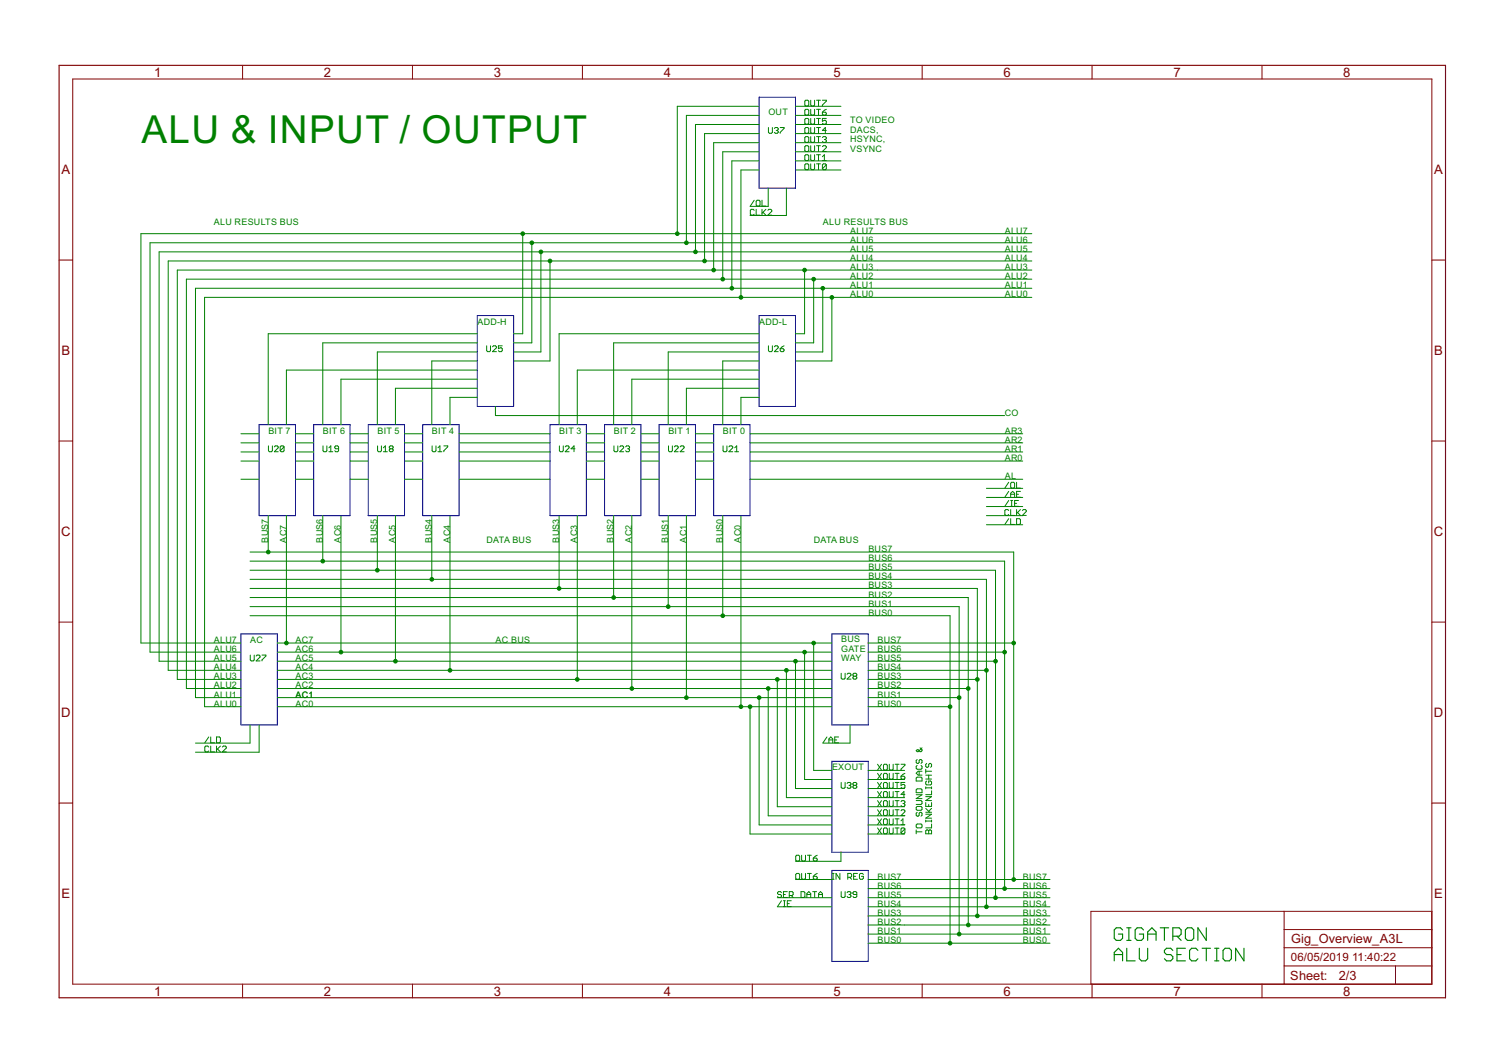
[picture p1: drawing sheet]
<svg xmlns="http://www.w3.org/2000/svg" width="420mm" height="297mm" viewBox="0 0 420 297" stroke-linecap="round" stroke-linejoin="round" font-family="sans-serif">
<g fill="none" stroke="#800000" stroke-width=".28">
<path d="M67.8 18.2v3.9M115.2 18.2v3.9M162.7 18.2v3.9M210.2 18.2v3.9M257.6 18.2v3.9M305.1 18.2v3.9M352.6 18.2v3.9M20.3 22.1h379.7v252.6h-379.7zM16.5 72.6h3.8M400 72.6h3.8M16.5 123.1h3.8M400 123.1h3.8"/>
<path d="M16.5 173.7h3.8M400 173.7h3.8M16.5 224.2h3.8M400 224.2h3.8M358.7 254.4v20.3M358.7 259.5h41.3M400 254.4h-95.2v20.3M67.8 274.7v3.9M115.2 274.7v3.9M162.7 274.7v3.9M210.2 274.7v3.9M257.6 274.7v3.9"/>
<path d="M305.1 274.7v3.9M352.6 274.7v3.9M358.7 269.7h41.3M358.7 264.6h41.3M389.8 269.7v5"/>
</g>
<path d="M16.5 18.2h387.3v260.4h-387.3z" fill="none" stroke="#800000" stroke-width=".32"/>
<g fill="none" stroke="#000080" stroke-width=".28">
<path d="M212.1 27.1h10.1v25.4h-10.1zM133.3 88.1h10.2v25.4h-10.2zM212.1 88.1h10.1v25.4h-10.1zM72.4 118.6h10.1v25.4h-10.1zM87.6 118.6h10.2v25.4h-10.2zM102.9 118.6h10.1v25.4h-10.1zM118.1 118.6h10.1v25.4h-10.1zM153.6 118.6h10.2v25.4h-10.2zM168.9 118.6h10.1v25.4h-10.1zM184.1 118.6h10.2v25.4h-10.2zM199.4 118.6h10.1v25.4h-10.1zM67.3 177h10.2v25.4h-10.2z"/>
<path d="M232.4 177h10.1v25.4h-10.1zM232.4 212.5h10.1v25.4h-10.1zM232.4 243h10.1v25.4h-10.1z"/>
</g>
<g fill="none" stroke="#008000" stroke-width=".32">
<path d="M313.6 259.6l-.6-.6h-1.2l-.5 .6v2.3l.5 .6h1.2l.6-.6v-1.1h-1.2M314.8 259h1.2M315.4 259v3.5M319.4 259.6l-.5-.6h-1.2l-.6 .6v2.3l.6 .6h1.2l.5-.6v-1.1h-1.1M324.1 259h2.4M325.3 259v3.5M331.7 259h1.2l.6 .6v2.3l-.6 .6h-1.2l-.5-.6v-2.3zM337 259v3.5l-2.4-3.5v3.5M311.3 268.2v-2.3l1.1-1.2 1.2 1.2v2.3M311.3 266.5h2.3M314.8 262.5h1.2M314.8 264.7v3.5h2.3"/>
<path d="M318.3 264.7v3l.6 .5h1.1l.6-.5v-3M320.6 260.8h2.4M320.6 262.5v-2.3l1.2-1.2 1.2 1.2v2.3M327.6 261.4h1.8l.6-.6v-1.2l-.6-.6h-1.8v3.5M327.6 265.3l-.6-.6h-1.1l-.6 .6v.6l.6 .6h1.1l.6 .6v.6l-.6 .5h-1.1l-.6-.5M328.8 261.4l1.2 1.1M328.8 266.5h1.2M331.2 264.7h-2.4v3.5h2.4M334.6 265.3l-.5-.6h-1.2l-.6 .6v2.4l.6 .5h1.2l.5-.5M335.8 264.7h2.4M337 264.7v3.5M339.3 268.2h1.2"/>
<path d="M339.3 264.7h1.2M339.9 264.7v3.5M342.2 264.7h1.2l.6 .6v2.4l-.6 .5h-1.2l-.5-.5v-2.4zM347.5 264.7v3.5l-2.3-3.5v3.5"/>
</g>
<g fill="none" stroke="#008000" stroke-width=".28">
<path d="M212.1 34.8h-17.8v35.5M212.1 37.3h-15.3v35.6M212.1 32.2h-20.4v35.6M212.1 29.7h-22.9v35.5M212.1 39.8h-12.7v35.6M214.7 35.6v1.4l.2 .2h.6l.3-.2v-1.4M216.3 35.9l.3-.3h.5l.3 .3-.3 .5M216.9 36.4h.2M217.1 36.4l.3 .3-.3 .5h-.5l-.3-.2M218 35.6h1v.3l-1 1.1v.2M222.2 34.8h12.7M222.2 37.3h12.7"/>
<path d="M222.2 29.7h12.7M222.2 32.2h12.7M222.2 39.8h12.7M224.8 28.2l.3-.2h.6l.2 .2v1.1l-.2 .3h-.6l-.3-.3zM224.8 30.8l.3-.3h.6l.2 .3v1.1l-.2 .2h-.6l-.3-.2zM224.8 33.3l.3-.2h.6l.2 .2v1.1l-.2 .3h-.6l-.3-.3zM224.8 35.9l.3-.3h.6l.2 .3v1.1l-.2 .2h-.6l-.3-.2zM224.8 38.4l.3-.3h.6l.2 .3v1.1l-.2 .3h-.6l-.3-.3zM226.5 28v1.3l.3 .3h.5l.3-.3v-1.3M226.5 30.5v1.4l.3 .2h.5l.3-.2v-1.4M226.5 33.1v1.3l.3 .3h.5l.3-.3v-1.3M226.5 35.6v1.4l.3 .2h.5l.3-.2v-1.4"/>
<path d="M226.5 38.1v1.4l.3 .3h.5l.3-.3v-1.4M228.1 38.1h1.1M228.1 35.6h1.1M228.1 33.1h1.1M228.1 30.5h1.1M228.1 28h1.1M228.7 28v1.6M228.7 30.5v1.6M228.7 33.1v1.6M228.7 35.6v1.6M228.7 38.1v1.7M229.7 28h1.1v.2l-1.1 1.1v.3"/>
<path d="M229.7 31.3h.9l.2 .6-.2 .2h-.6l-.3-.2zM229.7 38.4l.3-.3h.6l.2 .3-.2 .5M230.3 38.9h.3M230.6 38.9l.2 .3-.2 .6h-.6l-.3-.3M230.8 33.1h-1.1v.8l.6-.3 .5 .3v.5l-.2 .3h-.6l-.3-.3M230.8 36.4h-1.1l.9-.8v1.6M230.8 30.5l-1.1 .8M210.7 58.7l-.3-.3h-.5l-.3 .3v1.1l.3 .3h.5l.3-.3M210.7 55.9l-1.1 1.6M211.2 58.4v1.7h1.1M211.5 55.9h.5l.3 .3v1.1l-.3 .2h-.5l-.3-.2v-1.1zM212.1 44.9h-7.7v35.6"/>
<path d="M212.1 47.5h-5.1v35.5M212.1 42.4h-10.2v35.5M212.9 55.9v1.6h1.1M212.9 58.4v1.7M213.1 59.3l.9 .8M214 58.4l-1.1 1.1M214.5 58.7l.3-.3h.5l.3 .3v.3l-1.1 1.1h1.1M214.6 52.5v5.1h-5.1M219.7 52.5v7.7h-10.2M222.2 44.9h12.7M222.2 47.5h12.7M222.2 42.4h12.7"/>
<path d="M224.8 40.9l.3-.2h.6l.2 .2v1.1l-.2 .3h-.6l-.3-.3zM225.1 45.7h.6l.2 .3v1.1l-.2 .3h-.6l-.3-.3v-1.1zM225.1 43.2h.6l.2 .3v1.1l-.2 .2h-.6l-.3-.2v-1.1zM226.5 45.7v1.4l.3 .3h.5l.3-.3v-1.4M226.5 40.7v1.3l.3 .3h.5l.3-.3v-1.3M226.5 43.2v1.4l.3 .2h.5l.3-.2v-1.4M228.1 45.7h1.1M228.1 43.2h1.1M228.1 40.7h1.1M228.7 40.7v1.6M228.7 43.2v1.6M228.7 45.7v1.7"/>
<path d="M229.7 40.9l.3-.2h.6l.2 .2v.3l-1.1 1.1h1.1M229.7 44.8h1.1M229.7 43.8l.6-.6v1.6M230.8 46l-.2-.3h-.6l-.3 .3v1.1M230.8 46v1.1l-.2 .3h-.6l-.3-.3M230.8 46l-1.1 1.1M146 65.2v28h-2.5M148.6 67.8v27.9h-5.1M151.1 70.3v28h-7.6M153.6 72.9v27.9h-10.1M224.8 75.4v17.8h-2.6M227.3 77.9v17.8h-5.1"/>
<path d="M288.2 70.3h-243.8v114.3h22.9M288.2 72.9h-241.2v114.2h20.3M288.2 75.4h-238.7v114.3h17.8M288.2 65.2h-248.8v114.3h27.9M288.2 67.8h-246.3v114.3h25.4M288.2 77.9h-236.1v114.3h15.2M133.3 98.3h-27.9v20.3M133.3 95.7h-43.1v22.9M133.3 93.2h-58.4v25.4M136 96.5v1.4l.2 .3h.6l.2-.3v-1.4M137.6 96.8l.3-.3h.5l.3 .3v.3l-1.1 1.1h1.1M140.3 96.5h-1.1v.8l.6-.2 .5 .2v.6l-.3 .3h-.5l-.3-.3"/>
<path d="M212.1 98.3h-25.4v20.3M212.1 95.7h-40.7v22.9M212.1 93.2h-55.9v25.4M214.7 96.5v1.4l.2 .3h.6l.3-.3v-1.4M216.3 96.8l.3-.3h.5l.3 .3v.3l-1.1 1.1h1.1M218 97.3h.8l.2 .6-.2 .3h-.6l-.2-.3zM219 96.5l-1 .8M229.8 80.5v17.8h-7.6M232.4 83v17.8h-10.2M288.2 80.5h-233.6v114.3h12.7M288.2 83h-231.1v114.3h10.2M133.3 100.8h-12.7v17.8"/>
<path d="M133.3 110.9h-7.6v7.7M133.3 108.4h-22.8v10.2M133.3 105.9h-38.1v12.7M133.3 103.3h-53.3v15.3M138.4 113.5v2.5h142.2M212.1 100.8h-10.2v17.8M212.1 110.9h-5.1v7.7M212.1 108.4h-20.4v10.2M212.1 105.9h-35.6v12.7M212.1 103.3h-50.8v15.3M67.3 121.1h5.1M67.3 123.6h5.1"/>
<path d="M67.3 126.2h5.1M67.3 128.7h5.1M67.3 133.8h5.1M75 124.5v1.3l.3 .3h.5l.3-.3v-1.3M76.6 124.8l.3-.3h.5l.3 .3v.2l-1.1 1.1h1.1M79.4 124.8v1l-.3 .3h-.6l-.2-.3M79.4 124.8l-.3-.3h-.6l-.2 .3v1M79.4 124.8l-1.1 1M82.5 121.1h5.1M82.5 123.6h5.1M82.5 126.2h5.1M82.5 128.7h5.1"/>
<path d="M82.5 133.8h5.1M90.2 124.5v1.3l.3 .3h.6l.2-.3v-1.3M91.9 126.1h1.1M91.9 125l.5-.5v1.6M94.6 125.3h-.8l-.3-.3 .3-.5h.5l.3 .3v1l-.3 .3h-.5l-.3-.3M97.8 121.1h5.1M97.8 123.6h5.1M97.8 126.2h5.1M97.8 128.7h5.1M97.8 133.8h5.1M105.5 124.5v1.3l.2 .3h.6l.3-.3v-1.3M107.1 126.1h1.1"/>
<path d="M107.1 125l.6-.5v1.6M109 125.3l-.2 .3 .2 .5h.6l.2-.3-.2-.5M109 125.3l-.2-.3 .2-.5h.6l.2 .3-.2 .5M109 125.3h.6M113 121.1h5.1M113 123.6h5.1M113 126.2h5.1M113 128.7h5.1M113 133.8h5.1M120.7 124.5v1.3l.3 .3h.5l.3-.3v-1.3M122.3 126.1h1.1M122.3 125l.6-.5v1.6"/>
<path d="M124 124.5h1.1v.3l-1.1 1v.3M128.2 121.1h25.4M128.2 123.6h25.4M128.2 126.2h25.4M128.2 128.7h25.4M128.2 133.8h25.4M156.3 124.5v1.3l.2 .3h.6l.3-.3v-1.3M157.9 124.8l.3-.3h.5l.3 .3v.2l-1.1 1.1h1.1M160.6 125.3h-1.1l.9-.8v1.6M163.8 121.1h5.1M163.8 123.6h5.1M163.8 126.2h5.1"/>
<path d="M163.8 128.7h5.1M163.8 133.8h5.1M171.5 124.5v1.3l.3 .3h.5l.3-.3v-1.3M173.1 124.8l.3-.3h.5l.3 .3v.2l-1.1 1.1h1.1M174.8 124.8l.2-.3h.6l.3 .3-.3 .5M175.3 125.3h.3M175.6 125.3l.3 .3-.3 .5h-.6l-.2-.3M179 121.1h5.1M179 123.6h5.1M179 126.2h5.1M179 128.7h5.1M179 133.8h5.1"/>
<path d="M186.8 124.5v1.3l.2 .3h.6l.2-.3v-1.3M188.4 124.8l.3-.3h.5l.3 .3v.2l-1.1 1.1h1.1M190 124.8l.3-.3h.5l.3 .3v.2l-1.1 1.1h1.1M194.3 121.1h5.1M194.3 123.6h5.1M194.3 126.2h5.1M194.3 128.7h5.1M194.3 133.8h5.1M202 124.5v1.3l.2 .3h.6l.3-.3v-1.3M203.6 124.8l.3-.3h.5l.3 .3v.2l-1.1 1.1h1.1M205.3 126.1h1M205.3 125l.5-.5v1.6"/>
<path d="M209.5 121.1h76.2M209.5 123.6h76.2M209.5 126.2h76.2M209.5 128.7h76.2M209.5 133.8h76.2M275.6 138.9h10.1M275.6 136.3h10.1M281.8 134.6l-1.1 1.7M281.8 137.2l-1.1 1.6M281.8 139.7l-1.1 1.7M282.3 138.8v-1.1l.6-.5 .5 .5v1.1M282.3 138h1.1"/>
<path d="M282.3 139.7h.6M282.6 134.6h.6l.2 .3v1.1l-.2 .3h-.6l-.3-.3v-1.1zM282.6 139.7v1.7M284 134.6v1.7h1.1M284 138h.5M284.5 139.7h-1.1v1.7h1.1M285.1 137.2h-1.1v1.6M69.8 159.2h208.3v91.4M69.8 154.1h213.4v91.4M69.8 156.7h210.8v91.4M74.9 144v10.1M80 144v35.5"/>
<path d="M90.2 144v12.7M95.2 144v38.1M105.4 144v15.2M110.5 144v40.6M120.6 144v17.7M125.7 144v43.1M156.2 144v20.3M161.3 144v45.7M171.4 144v22.8M176.5 144v48.2M186.7 144v25.4M191.7 144v50.8"/>
<path d="M201.9 144v27.9M207 144v53.3M275.6 146.5h10.1M275.6 144h10.1M275.6 141.4h10.1M281.8 144.8l-1.1 1.6M281.8 142.5l-.3-.2h-.5l-.3 .2v1.1l.3 .3h.5l.3-.3M282.3 142.3v1.6h1.1M282.3 144.8v1.6h1.1M282.3 141.4h.6M283.4 140.5h.6M284 142.3v1.6"/>
<path d="M284 144.8h.8l.3 .3v1.1l-.3 .2h-.8zM284.3 143.1l.8 .8M285.1 142.3l-1.1 1M285.6 142.5l.3-.2h.5l.3 .2v.3l-1.1 1.1h1.1M69.8 161.7h205.8v91.5M69.8 164.3h203.2v91.4M69.8 166.8h200.7v91.4M69.8 169.4h198.1v91.4M69.8 171.9h195.6v91.4M77.5 179.5h154.9M227.3 179.5v35.6h5.1M242.5 179.5h40.7"/>
<path d="M69.9 182.9v1.3l.3 .3h.5l.3-.3v-1.3M71.6 183.2l.2-.3h.6l.2 .3v.2l-1 1.1h1M73.2 182.9h1.1v.3l-1.1 1v.3M77.5 184.6h154.9M77.5 187.1h154.9M77.5 194.8h154.9M77.5 197.3h154.9M77.5 182.1h154.9M77.5 189.7h154.9M77.5 192.2h154.9M209.5 197.3v35.5h22.9M212.1 194.8v35.5h20.3"/>
<path d="M214.6 192.2v35.6h17.8M217.1 189.7v35.5h15.3M219.7 187.1v35.6h12.7M222.2 184.6v35.5h10.2M224.8 182.1v35.5h7.6M235 188v1.3l.3 .3h.5l.3-.3v-1.3M236.6 188.2l.3-.2h.5l.3 .2v.3l-1.1 1.1h1.1M238.5 188.8l-.2 .3 .2 .5h.6l.3-.3-.3-.5M238.5 188.8l-.2-.3 .2-.5h.6l.3 .2-.3 .6M238.5 188.8h.6M242.5 184.6h35.6M242.5 187.1h33.1"/>
<path d="M242.5 194.8h25.4M242.5 197.3h22.9M242.5 182.1h38.1M242.5 189.7h30.5M242.5 192.2h28M58.3 205.7l-1.1 1.7M58.3 208.6l-.3-.3h-.5l-.3 .3v1l.3 .3h.5l.3-.3M58.9 205.7v1.7h1M58.9 208.3v1.6h1M60.5 205.7h.8l.3 .3v1.1l-.3 .3h-.8zM60.5 208.3v1.6M60.8 209.1l.8 .8"/>
<path d="M61.6 208.3l-1.1 1.1M62.1 208.6l.3-.3h.5l.3 .3v.2l-1.1 1.1h1.1M69.8 202.4v5.1h-15.2M72.4 202.4v7.6h-17.8M231 205.7l-1.1 1.7M231.6 207.4v-1.1l.5-.6 .5 .6v1.1M231.6 206.6h1M233.2 206.6h.5M234.3 205.7h-1.1v1.7h1.1M235 218.4v1.4l.3 .3h.5l.3-.3v-1.4M236.6 218.7l.3-.3h.5l.3 .3-.3 .5M237.2 219.2h.2"/>
<path d="M237.4 219.2l.3 .3-.3 .6h-.5l-.3-.3M237.5 202.4v5.1h-7.7M238.5 219.2l-.2-.2 .2-.6h.6l.3 .3-.3 .5M238.5 219.2l-.2 .3 .2 .6h.6l.3-.3-.3-.6M238.5 219.2h.6M242.5 217.6h10.2M242.5 215.1h10.2M245.2 218.4l1.1 1.7M245.2 215.9l1.1 1.6M245.2 213.4l1.1 1.6M246.3 218.4l-1.1 1.7M246.3 215.9l-1.1 1.6"/>
<path d="M246.3 213.4l-1.1 1.6M247.1 215.9h.5l.3 .3v1.1l-.3 .2h-.5l-.3-.2v-1.1zM247.1 213.4h.5l.3 .2v1.1l-.3 .3h-.5l-.3-.3v-1.1zM247.1 218.4h.5l.3 .3v1.1l-.3 .3h-.5l-.3-.3v-1.1zM248.4 213.4v1.3l.3 .3h.5l.3-.3v-1.3M248.4 215.9v1.4l.3 .2h.5l.3-.2v-1.4M248.4 218.4v1.4l.3 .3h.5l.3-.3v-1.4M250.1 218.4h1.1M250.1 215.9h1.1M250.1 213.4h1.1M250.6 213.4v1.6M250.6 215.9v1.6"/>
<path d="M250.6 218.4v1.7M251.7 213.4h1.1v.2l-1.1 1.1v.3M251.7 216.7h.8l.3 .6-.3 .2h-.5l-.3-.2zM252.8 215.9l-1.1 .8M252.8 218.4h-1.1v.8l.8-.2 .3 .2v.6l-.3 .3h-.5l-.3-.3M255.9 217.2l.3-.2h1.1l.3 .2v.8h-1.7zM256.2 212l-.3 .3v.6l.3 .2 .6-.2v-.6l.2-.3 .6 .3v.6l-.3 .2M256.2 213.7l-.3 .3v.5l.3 .3h1.1l.3-.3v-.5l-.3-.3M256.8 215.3v1.1M257 208.8l.6 .5v.3l-.6 .2-.5-.5h-.3l-.3 .3 .3 .2h.3l1.1-1M257.6 215.3h-1.1l-.6 .6 .6 .5h1.1M258.6 215.3h1.6"/>
<path d="M258.6 214.8v1.1M258.6 219.7v.5M258.6 219.9h1.6M258.6 217.5h1.6M258.6 216.4h1.6M258.9 218l-.3 .3v.6l.3 .2h1.1l.2-.2v-.6l-.2-.3h-.6v.6M258.9 213.1l-.3 .3v.6l.6 .2 .2-.2v-.6l.6-.3 .2 .3v.6l-.2 .2M259.4 216.4v1.1M260.2 219.7v.5M222.6 238.8h.5l.3 .2v1.1l-.3 .3h-.5l-.3-.3v-1.1zM223.9 238.8v1.3l.3 .3h.5l.3-.3v-1.3M225.6 238.8h1.1"/>
<path d="M226.1 238.8v1.6M227.2 239.6h.8l.3 .5-.3 .3h-.5l-.3-.3zM228.3 238.8l-1.1 .8M234.9 237.9v2.6h-12.7M242.5 232.8h10.2M242.5 227.8h10.2M242.5 225.2h10.2M242.5 222.7h10.2M242.5 220.1h10.2M245.2 231.1l1.1 1.7M245.2 228.6l1.1 1.6M245.2 226.1l1.1 1.6"/>
<path d="M245.2 223.5l1.1 1.6M245.2 221l1.1 1.6M246.3 231.1l-1.1 1.7M246.3 228.6l-1.1 1.6M246.3 226.1l-1.1 1.6M246.3 223.5l-1.1 1.6M246.3 221l-1.1 1.6M247.1 231.1h.5l.3 .3v1.1l-.3 .3h-.5l-.3-.3v-1.1zM247.1 221h.5l.3 .3v1l-.3 .3h-.5l-.3-.3v-1zM247.1 223.5h.5l.3 .3v1.1l-.3 .2h-.5l-.3-.2v-1.1zM247.1 226.1h.5l.3 .2v1.1l-.3 .3h-.5l-.3-.3v-1.1zM247.1 230.2l-.3-.2v-1.1l.3-.3h.5l.3 .3v1.1l-.3 .2"/>
<path d="M248.4 231.1v1.4l.3 .3h.5l.3-.3v-1.4M248.4 221v1.3l.3 .3h.5l.3-.3v-1.3M248.4 223.5v1.4l.3 .2h.5l.3-.2v-1.4M248.4 226.1v1.3l.3 .3h.5l.3-.3v-1.3M248.4 228.6v1.4l.3 .2M249.5 228.6v1.4l-.3 .2M250.1 231.1h1.1M250.1 228.6h1.1M250.1 226.1h1.1M250.1 223.5h1.1M250.1 221h1.1M250.6 221v1.6"/>
<path d="M250.6 223.5v1.6M250.6 226.1v1.6M250.6 228.6v1.6M250.6 231.1v1.7M251.7 223.8l.3-.3h.5l.3 .3-.3 .5M251.7 226.3l.3-.2h.5l.3 .2v.3l-1.1 1.1h1.1M251.7 229.2l.5-.6v1.6M252.2 224.3h.3M252.5 224.3l.3 .3-.3 .5h-.5l-.3-.2M252.8 231.4l-.3-.3h-.5l-.3 .3v1.1M252.8 231.4v1.1l-.3 .3h-.5l-.3-.3M252.8 231.4l-1.1 1.1"/>
<path d="M252.8 230.2l-10.3 .1M252.8 221.8h-1.1l.8-.8v1.6M255.9 223.5h1.4l.3 .3v.5l-.3 .3h-1.4M255.9 232.2h1.7M255.9 231.7v1.1M255.9 221.9h1.7l-1.7 1h1.7M256.2 220.2h1.1l.3 .3v.8h-1.7v-.8zM256.2 225.1h1.1l.3 .3v.6l-.3 .2h-1.1l-.3-.2v-.6zM256.2 226.8l-.3 .2v.6l.3 .3 .6-.3v-.6l.2-.2 .6 .2v.6l-.3 .3M256.2 230h1.1l.3 .3v.6l-.3 .2h-1.1l-.3-.2v-.6zM258.6 231.9l.3-.2 .5 .2 .6-.2 .2 .2v.9h-1.6zM258.6 222.4h1.6l-1.6 1.1h1.6"/>
<path d="M258.6 226.8h1.6M258.6 224v1.1h1.6v-1.1M258.6 228.9v.6M258.6 229.2h1.6M258.6 227.3h1.6l-1.6 1.1h1.6M258.6 225.7l1.1 1.1M259.4 224.6v.5M259.4 231.9v.9M260.2 230v1.1h-1.6M260.2 220.8v1h-1.6M260.2 228.9v.6M260.2 225.7l-.8 .8"/>
<path d="M217.1 250.6h15.3M217.1 253.2h15.3M218.3 249.2l-.3-.3h-.5l-.3 .3 .3 .5h.5l.3 .3-.3 .5h-.5l-.3-.2M218.3 251.5l-1.1 1.6M218.9 249.7h.5M218.9 253.1h.5M218.9 251.5h.5M219.1 251.5v1.6M219.9 248.9h-1v1.6h1M219.9 252.3h.6M220.5 250h.8l.3-.3v-.5l-.3-.3h-.8v1.6M221 250l.6 .5"/>
<path d="M221 251.5h-1.1v1.6h1.1M222.2 245.5h10.2M222.6 243.8h.5l.3 .3v1.1l-.3 .3h-.5l-.3-.3v-1.1zM223.8 248.9h.8l.3 .3v1.1l-.3 .2h-.8zM223.9 243.8v1.4l.3 .3h.5l.3-.3v-1.4M225.4 250.5v-1.1l.6-.5 .5 .5v1.1M225.4 249.7h1.1M225.6 243.8h1.1M226.1 243.8v1.7M227 248.9h1.1M227.2 244.6h.8l.3 .6-.3 .3h-.5l-.3-.3zM227.6 248.9v1.6"/>
<path d="M228.3 243.8l-1.1 .8M228.7 250.5v-1.1l.5-.5 .6 .5v1.1M228.7 249.7h1.1M232.5 243.8h.5M232.5 245.5h.5M232.7 243.8v1.7M234.6 243.8v1.7l-1-1.7v1.7M235 248.9v1.4l.3 .2h.5l.3-.2v-1.4M236.6 249.2l.3-.3h.5l.3 .3-.3 .5M236.8 244.9h.8l.3-.3v-.5l-.3-.3h-.8v1.7M237.2 249.7h.2M237.4 244.9l.5 .6"/>
<path d="M237.4 249.7l.3 .3-.3 .5h-.5l-.3-.2M238.5 244.6h.5M239.4 249.7h-.9l-.2-.3 .2-.5h.6l.3 .3v1.1l-.3 .2h-.6l-.2-.2M239.5 243.8h-1v1.7h1M241.2 244.1l-.3-.3h-.5l-.3 .3v1.1l.3 .3h.5l.3-.3v-.6h-.6M242.5 250.6h50.8M242.5 245.5h50.8M242.5 248.1h50.8M242.5 253.2h50.8M242.5 255.7h50.8M242.5 258.2h50.8M242.5 260.8h50.8"/>
<path d="M242.5 263.3h50.8"/>
</g>
<g fill="#008000" stroke="#008000" stroke-width=".28">
<circle cx="151.1" cy="70.3" r=".51"/>
<circle cx="194.3" cy="70.3" r=".51"/>
<circle cx="153.6" cy="72.9" r=".51"/>
<circle cx="196.8" cy="72.9" r=".51"/>
<circle cx="229.8" cy="80.5" r=".51"/>
<circle cx="204.4" cy="80.5" r=".51"/>
<circle cx="232.4" cy="83" r=".51"/>
<circle cx="207" cy="83" r=".51"/>
<circle cx="146" cy="65.2" r=".51"/>
<circle cx="189.2" cy="65.2" r=".51"/>
<circle cx="148.6" cy="67.8" r=".51"/>
<circle cx="191.7" cy="67.8" r=".51"/>
<circle cx="224.8" cy="75.4" r=".51"/>
<circle cx="199.4" cy="75.4" r=".51"/>
<circle cx="227.3" cy="77.9" r=".51"/>
<circle cx="201.9" cy="77.9" r=".51"/>
<circle cx="105.4" cy="159.2" r=".51"/>
<circle cx="278.1" cy="250.6" r=".51"/>
<circle cx="278.1" cy="184.6" r=".51"/>
<circle cx="207" cy="197.3" r=".51"/>
<circle cx="209.5" cy="197.3" r=".51"/>
<circle cx="191.7" cy="194.8" r=".51"/>
<circle cx="212.1" cy="194.8" r=".51"/>
<circle cx="176.5" cy="192.2" r=".51"/>
<circle cx="214.6" cy="192.2" r=".51"/>
<circle cx="161.3" cy="189.7" r=".51"/>
<circle cx="217.1" cy="189.7" r=".51"/>
<circle cx="125.7" cy="187.1" r=".51"/>
<circle cx="219.7" cy="187.1" r=".51"/>
<circle cx="110.5" cy="184.6" r=".51"/>
<circle cx="222.2" cy="184.6" r=".51"/>
<circle cx="95.2" cy="182.1" r=".51"/>
<circle cx="224.8" cy="182.1" r=".51"/>
<circle cx="80" cy="179.5" r=".51"/>
<circle cx="227.3" cy="179.5" r=".51"/>
<circle cx="74.9" cy="154.1" r=".51"/>
<circle cx="283.2" cy="245.5" r=".51"/>
<circle cx="283.2" cy="179.5" r=".51"/>
<circle cx="90.2" cy="156.7" r=".51"/>
<circle cx="280.6" cy="248.1" r=".51"/>
<circle cx="280.6" cy="182.1" r=".51"/>
<circle cx="120.6" cy="161.7" r=".51"/>
<circle cx="275.6" cy="253.2" r=".51"/>
<circle cx="275.6" cy="187.1" r=".51"/>
<circle cx="156.2" cy="164.3" r=".51"/>
<circle cx="273" cy="255.7" r=".51"/>
<circle cx="273" cy="189.7" r=".51"/>
<circle cx="171.4" cy="166.8" r=".51"/>
<circle cx="270.5" cy="258.2" r=".51"/>
<circle cx="270.5" cy="192.2" r=".51"/>
<circle cx="186.7" cy="169.4" r=".51"/>
<circle cx="267.9" cy="260.8" r=".51"/>
<circle cx="267.9" cy="194.8" r=".51"/>
<circle cx="201.9" cy="171.9" r=".51"/>
<circle cx="265.4" cy="263.3" r=".51"/>
<circle cx="265.4" cy="197.3" r=".51"/>
</g>
<text font-size="12" fill="#008000" x="39.6" y="39.8">ALU &amp; INPUT / OUTPUT</text>
<g font-size="4.1" fill="#800000">
<text x="43" y="21.4">1</text>
<text x="90.5" y="21.4">2</text>
<text x="138" y="21.4">3</text>
<text x="185.4" y="21.4">4</text>
<text x="232.9" y="21.4">5</text>
<text x="280.3" y="21.4">6</text>
<text x="327.8" y="21.4">7</text>
<text x="375.3" y="21.4">8</text>
<text x="17.2" y="48.6">A</text>
<text x="400.7" y="48.6">A</text>
<text x="17.2" y="99.2">B</text>
<text x="400.7" y="99.2">B</text>
<text x="17.1" y="149.7">C</text>
<text x="400.6" y="149.7">C</text>
<text x="17.1" y="200.2">D</text>
<text x="400.6" y="200.2">D</text>
<text x="17.2" y="250.8">E</text>
<text x="400.7" y="250.8">E</text>
<text x="43" y="277.9">1</text>
<text x="90.5" y="277.9">2</text>
<text x="138" y="277.9">3</text>
<text x="185.4" y="277.9">4</text>
<text x="232.9" y="277.9">5</text>
<text x="280.3" y="277.9">6</text>
<text x="327.8" y="277.9">7</text>
<text x="375.3" y="277.9">8</text>
</g>
<g font-size="4" fill="#800000">
<text x="360.7" y="263.3">Gig_Overview_A3L</text>
<text x="360.4" y="273.6">Sheet:</text>
<text x="374" y="273.5">2/3</text>
</g>
<g font-size="3.6" fill="#800000">
<text x="360.6" y="268.4">06/05/2019</text>
<text x="377.7" y="268.4">11:40:22</text>
</g>
<g font-size="2.8" fill="#008000">
<text x="214.7" y="32.2">OUT</text>
<text x="237.5" y="34.4">TO VIDEO</text>
<text x="237.5" y="37">DACS,</text>
<text x="237.5" y="39.7">HSYNC,</text>
<text x="237.5" y="42.4">VSYNC</text>
<text x="59.7" y="62.7">ALU RESULTS BUS</text>
<text x="229.9" y="62.7">ALU RESULTS BUS</text>
<text x="237.5" y="65.2">ALU7</text>
<text x="280.7" y="65.2">ALU7</text>
<text x="237.5" y="70.3">ALU5</text>
<text x="237.5" y="67.8">ALU6</text>
<text x="280.7" y="67.8">ALU6</text>
<text x="280.7" y="70.3">ALU5</text>
<text x="237.5" y="77.9">ALU2</text>
<text x="237.5" y="75.4">ALU3</text>
<text x="237.5" y="72.8">ALU4</text>
<text x="280.7" y="72.8">ALU4</text>
<text x="280.7" y="75.4">ALU3</text>
<text x="280.7" y="77.9">ALU2</text>
<text x="237.5" y="83">ALU0</text>
<text x="237.5" y="80.5">ALU1</text>
<text x="280.7" y="80.5">ALU1</text>
<text x="280.7" y="83">ALU0</text>
<text x="133.4" y="90.6">ADD-H</text>
<text x="212.1" y="90.6">ADD-L</text>
<text x="280.7" y="116">CO</text>
<text x="75" y="121.1">BIT 7</text>
<text x="90.2" y="121.1">BIT 6</text>
<text x="105.4" y="121.1">BIT 5</text>
<text x="120.7" y="121.1">BIT 4</text>
<text x="156.2" y="121.1">BIT 3</text>
<text x="171.5" y="121.1">BIT 2</text>
<text x="186.7" y="121.1">BIT 1</text>
<text x="202" y="121.1">BIT 0</text>
<text x="280.7" y="123.6">AR2</text>
<text x="280.7" y="121.1">AR3</text>
<text x="280.7" y="128.7">AR0</text>
<text x="280.7" y="126.2">AR1</text>
<text x="280.7" y="133.8">AL</text>
<text x="74.9" y="151.5" transform="rotate(-90 74.9 151.5)">BUS7</text>
<text x="80" y="151.5" transform="rotate(-90 80 151.5)">AC7</text>
<text x="90.2" y="151.5" transform="rotate(-90 90.2 151.5)">BUS6</text>
<text x="95.2" y="151.5" transform="rotate(-90 95.2 151.5)">AC6</text>
<text x="105.4" y="151.5" transform="rotate(-90 105.4 151.5)">BUS5</text>
<text x="110.5" y="151.5" transform="rotate(-90 110.5 151.5)">AC5</text>
<text x="120.6" y="151.5" transform="rotate(-90 120.6 151.5)">BUS4</text>
<text x="125.7" y="151.5" transform="rotate(-90 125.7 151.5)">AC4</text>
<text x="135.9" y="151.6">DATA BUS</text>
<text x="156.2" y="151.5" transform="rotate(-90 156.2 151.5)">BUS3</text>
<text x="161.3" y="151.5" transform="rotate(-90 161.3 151.5)">AC3</text>
<text x="171.4" y="151.5" transform="rotate(-90 171.4 151.5)">BUS2</text>
<text x="176.5" y="151.5" transform="rotate(-90 176.5 151.5)">AC2</text>
<text x="186.7" y="151.5" transform="rotate(-90 186.7 151.5)">BUS1</text>
<text x="191.7" y="151.5" transform="rotate(-90 191.7 151.5)">AC1</text>
<text x="201.9" y="151.5" transform="rotate(-90 201.9 151.5)">BUS0</text>
<text x="207" y="151.5" transform="rotate(-90 207 151.5)">AC0</text>
<text x="227.3" y="151.6">DATA BUS</text>
<text x="242.6" y="154.1">BUS7</text>
<text x="242.6" y="161.7">BUS4</text>
<text x="242.6" y="159.2">BUS5</text>
<text x="242.6" y="156.7">BUS6</text>
<text x="242.6" y="166.8">BUS2</text>
<text x="242.6" y="164.3">BUS3</text>
<text x="242.6" y="171.9">BUS0</text>
<text x="242.6" y="169.4">BUS1</text>
<text x="59.7" y="179.5">ALU7</text>
<text x="69.9" y="179.5">AC</text>
<text x="82.6" y="179.5">AC7</text>
<text x="138.5" y="179.5">AC BUS</text>
<text x="235" y="179.3">BUS</text>
<text x="245.1" y="179.5">BUS7</text>
<text x="59.7" y="182.1">ALU6</text>
<text x="59.7" y="184.6">ALU5</text>
<text x="82.6" y="184.6">AC5</text>
<text x="82.6" y="182.1">AC6</text>
<text x="235" y="181.9">GATE</text>
<text x="235" y="184.6">WAY</text>
<text x="245.1" y="182.1">BUS6</text>
<text x="245.1" y="184.6">BUS5</text>
<text x="59.7" y="187.1">ALU4</text>
<text x="59.7" y="189.7">ALU3</text>
<text x="82.6" y="189.7">AC3</text>
<text x="82.6" y="187.1">AC4</text>
<text x="245.1" y="187.1">BUS4</text>
<text x="245.1" y="189.7">BUS3</text>
<text x="59.7" y="192.2">ALU2</text>
<text x="59.7" y="194.7">ALU1</text>
<text x="59.7" y="197.3">ALU0</text>
<text x="82.6" y="197.3">AC0</text>
<text x="82.6" y="194.7">AC1</text>
<text x="82.6" y="192.2">AC2</text>
<text x="245.1" y="192.2">BUS2</text>
<text x="245.1" y="194.7">BUS1</text>
<text x="245.1" y="197.3">BUS0</text>
<text x="232.4" y="215.1">EXOUT</text>
<text x="245.1" y="245.5">BUS7</text>
<text x="285.8" y="245.5">BUS7</text>
<text x="245.1" y="248.1">BUS6</text>
<text x="245.1" y="250.6">BUS5</text>
<text x="285.8" y="248.1">BUS6</text>
<text x="285.8" y="250.6">BUS5</text>
<text x="245.1" y="253.2">BUS4</text>
<text x="245.1" y="255.7">BUS3</text>
<text x="285.8" y="253.2">BUS4</text>
<text x="285.8" y="255.7">BUS3</text>
<text x="245.1" y="258.2">BUS2</text>
<text x="245.1" y="260.8">BUS1</text>
<text x="245.1" y="263.3">BUS0</text>
<text x="285.8" y="258.2">BUS2</text>
<text x="285.8" y="260.8">BUS1</text>
<text x="285.8" y="263.3">BUS0</text>
</g>
</svg>
